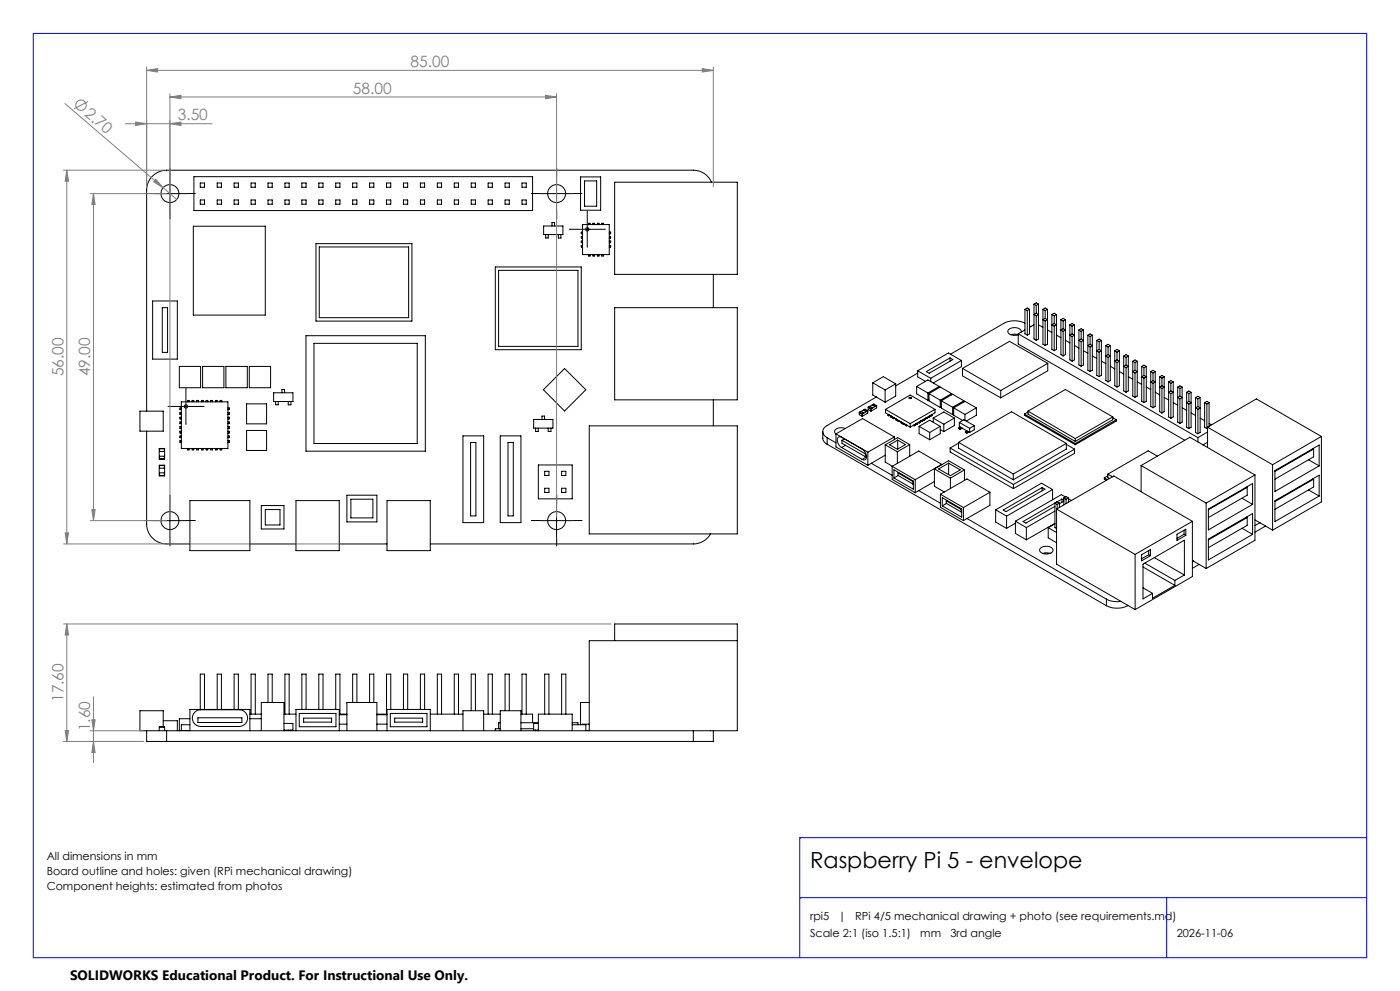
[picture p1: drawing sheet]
<svg xmlns="http://www.w3.org/2000/svg" width="420mm" height="297mm" viewBox="0 0 420 297" stroke-linecap="round" stroke-linejoin="round" font-family="sans-serif">
<g fill="none" stroke="#000" stroke-width=".3">
<path d="M46 58h10M51 53v10M58.2 52.9h101.6v10.2h-101.6zM60.1 54.9h1.2v1.2h-1.2zM60.1 59.9h1.2v1.3h-1.2zM65.2 54.9h1.2v1.2h-1.2zM65.2 59.9h1.2v1.3h-1.2zM70.2 54.9h1.3v1.2h-1.3zM70.2 59.9h1.3v1.3h-1.3zM75.3 54.9h1.3v1.2h-1.3zM75.3 59.9h1.3v1.3h-1.3zM80.4 54.9h1.3v1.2h-1.3z"/>
<path d="M80.4 59.9h1.3v1.3h-1.3zM85.5 54.9h1.2v1.2h-1.2zM85.5 59.9h1.2v1.3h-1.2zM90.6 54.9h1.2v1.2h-1.2zM90.6 59.9h1.2v1.3h-1.2zM95.6 54.9h1.3v1.2h-1.3zM95.6 59.9h1.3v1.3h-1.3zM100.7 54.9h1.3v1.2h-1.3zM100.7 59.9h1.3v1.3h-1.3zM105.8 54.9h1.3v1.2h-1.3zM105.8 59.9h1.3v1.3h-1.3zM110.9 54.9h1.2v1.2h-1.2z"/>
<path d="M110.9 59.9h1.2v1.3h-1.2zM116 54.9h1.2v1.2h-1.2zM116 59.9h1.2v1.3h-1.2zM121 54.9h1.3v1.2h-1.3zM121 59.9h1.3v1.3h-1.3zM126.1 54.9h1.3v1.2h-1.3zM126.1 59.9h1.3v1.3h-1.3zM131.2 54.9h1.3v1.2h-1.3zM131.2 59.9h1.3v1.3h-1.3zM136.3 54.9h1.2v1.2h-1.2zM136.3 59.9h1.2v1.3h-1.2zM141.4 54.9h1.2v1.2h-1.2z"/>
<path d="M141.4 59.9h1.2v1.3h-1.2zM146.4 54.9h1.3v1.2h-1.3zM146.4 59.9h1.3v1.3h-1.3zM151.5 54.9h1.3v1.2h-1.3zM151.5 59.9h1.3v1.3h-1.3zM156.6 54.9h1.3v1.2h-1.3zM156.6 59.9h1.3v1.3h-1.3zM162 58h10M167 53v10M174.2 53h6v10h-6zM175.4 54.2h3.6v7.6h-3.6zM184.4 54.6h36.8v27.6h-36.8z"/>
<path d="M213.5 54.6a6 6 0 0 0-5.5-3.6h-158a6 6 0 0 0-6 6v66.2M58 67.8h21.6v26.6h-21.6zM94.8 73h28.8v23.2h-28.8zM95.8 74h26.8v21.2h-26.8zM163.1 67.7h5.8v2.6h-5.8zM163.7 70.3v1h.8v-1M165.6 67.7v-1h.8v1M167.5 70.3v1h.8v-1M171.2 68.7h10M174.8 67.3h8v9h-8zM174.8 69.6h-.4v.5h.4M174.8 70.9h-.4v.5h.4"/>
<path d="M174.8 72.2h-.4v.5h.4M174.8 73.6h-.4v.5h.4M176.2 63.7v10M176.5 67.3v-.4h.5v.4M176.5 76.3v.4h.5v-.4M177.9 67.3v-.4h.5v.4M177.9 76.3v.4h.5v-.4M179.2 67.3v-.4h.5v.4M179.2 76.3v.4h.5v-.4M180.5 67.3v-.4h.5v.4M180.5 76.3v.4h.5v-.4M182.8 72.2h.4v.5h-.4"/>
<path d="M182.8 69.6h.4v.5h-.4M182.8 70.9h.4v.5h-.4M182.8 73.6h.4v.5h-.4M45.8 90.2h7.4v17.4h-7.4zM48.7 92.2h1.6v13.4h-1.6zM148.6 80h25.8v24.8h-25.8zM149.6 81h23.8v22.8h-23.8zM184.4 92.2h36.8v27.6h-36.8zM214 82.2v10M306.4 99.6a1.6 1.6 0 0 0-2.2-1.4h-.5a1.07 1.07 0 0 0-1.2 .6 1.07 1.07 0 0 0 .3 1.3l1.2 .4 1.5-.2-.8-.1-1.5 .1M307.5 96.9a7 7 0 0 0-6.3 0l-16 9.2M307.5 98.9l-2 1.1"/>
<path d="M307.5 92.7v7.3l.7 .4M307.5 92.7l.7-.4 .7 .4M307.5 92.7l.7 .4M308.2 93.1v7.3M308.9 97.6l.3 .3M308.9 92.7v7.3l-.7 .4M308.9 92.7l-.7 .4M310.2 91.2v10.4l.7 .4M310.2 97.3l-1.3 .8M310.2 91.2l.7-.4 .6 .4M310.2 91.2l.7 .3M310.9 93.9l-.7 .4 .7 .3"/>
<path d="M310.9 93.9l.6 .4-.6 .3M310.9 91.5v2.4M310.9 94.6v7.4M311.5 97.3l1.4 .8M311.5 91.2v10.4l-.6 .4M311.5 91.2l-.6 .3M312.9 92.7v10.4l.6 .4M312.9 92.7l.6 .4M312.9 92.7l.6-.4 .8 .4M313.5 95.4l-.6 .4 .6 .4M313.5 95.4l.8 .4-.8 .4M313.5 93.1v2.3"/>
<path d="M313.5 96.2v7.3M314.3 98.9l1.3 .8M314.3 92.7v10.4l-.8 .4M314.3 92.7l-.8 .4M315.6 94.3v10.4l.7 .4M315.6 94.3l.7-.4 .6 .4M315.6 94.3l.7 .3M316.3 97l.6 .4-.6 .4M316.3 97l-.7 .4 .7 .4M316.3 94.6v2.4M316.3 97.8v7.3M316.9 94.3v10.4l-.6 .4"/>
<path d="M316.9 94.3l-.6 .3M318.3 95.8v10.5l.6 .4M318.3 95.8l.6-.4 .7 .4M318.3 95.8l.6 .4M318.9 98.5l-.6 .4 .6 .4M318.9 98.5l.7 .4-.7 .4M318.9 96.2v2.3M318.9 99.3v7.4M319.6 95.8v10.5l-.7 .4M319.6 95.8l-.7 .4M321 97.4v10.4l.6 .4M321 97.4l.6 .4"/>
<path d="M321 97.4l.6-.4 .7 .4M321.6 97.8v2.3M322.3 97.4v10.4l-.7 .4M322.3 97.4l-.7 .4M323.7 98.9v10.5l.6 .4M323.7 98.9l.6-.4 .7 .4M323.7 98.9l.6 .4M324.3 99.3v2.3M325 98.9v10.5l-.7 .4M325 98.9l-.7 .4M53.8 109.8h6.4v6.4h-6.4zM55.8 116.8v10"/>
<path d="M60.8 109.8h6.4v6.4h-6.4zM67.8 109.8h6.4v6.4h-6.4zM74.8 109.8h6.4v6.4h-6.4zM82.1 117.7h5.8v2.6h-5.8zM84.6 117.7v-1h.8v1M91.8 100.6h35.8v34.6h-35.8zM94.2 102.9h31v30h-31zM163 116.8l6.4-6.3 6.4 6.3-6.4 6.4zM214 119.8v7.8M261.8 114.7l3.2-1.8 3.7 2.1M261.8 114.7l3.7 2.2M261.8 114.7v3.7l1.1 .6"/>
<path d="M262.9 119l-14.8 8.5a1.94 1.94 0 0 0-1.3 1.9 1.94 1.94 0 0 0 1.3 1.8M262.9 119l2.6 1.5M265.5 116.9v3.6M268.7 115v3.7l-3.2 1.8M268.7 115l-3.2 1.9M272.7 119.3h.7M272.7 119.2a.33 .33 0 0 1 .4-.2 .33 .33 0 0 1 .2 .4h-.5zM275 115.8v2.2l3.4 2M275 115.8l3.4 2M275 115.8l3.4-1.9 3.4 1.9M275.3 111.8l-6.6 3.8M275.3 111.1v1.9l2.3 1.3"/>
<path d="M275.3 111.1l3.9 2.3M277.9 111.4l7.1-4.1 .9 .5-7.2 4.1zM278.4 117.8v2.2M278.7 119.8l-.3 .2M278.7 118v2.2l3.4 1.9M278.7 118l3.4-2 3.4 2M278.7 118l3.4 1.9M279.2 113.4v1M281.8 115.8l-3.4 2M281.8 115.8v.4M282.1 119.9v2.2M285 107.3v1"/>
<path d="M285.5 118l-3.4 1.9M285.5 118v.3M288.4 108.1v1.8l-8.4 4.9M288.4 108.1l-3.9-2.3-9.2 5.3M288.4 108.1l-9.2 5.3M288.7 110.4v2.2l11.5 6.6M288.7 110.4l11.5 6.6M300.2 117v2.2M305.5 100v3.1l49.9 28.8M305.5 100l53.9 31.2M314.3 108.9v2.2l-14.1 8.1M314.3 108.9l-14.1 8.1"/>
<path d="M314.3 108.9l-11.4-6.6-14.2 8.1M316.9 100.4l1.4 .8M319.6 102l1.4 .8M321.6 100.1l-.6 .4 .6 .4M321.6 100.9v7.3M321.6 100.1l.7 .4-.7 .4M322.3 103.5l1.4 .8M324.3 101.6l.7 .4-.7 .4M324.3 101.6l-.6 .4 .6 .4M324.3 102.4v7.4M325 105.1l1.4 .8M326.4 100.5v10.4l.6 .4"/>
<path d="M326.4 100.5l.6-.4 .7 .4M326.4 100.5l.6 .4M327 103.2l-.6 .4 .6 .4M327 103.2l.7 .4-.7 .4M327 100.9v2.3M327 104v7.3M327.7 106.7l1.3 .7M327.7 100.5v10.4l-.7 .4M327.7 100.5l-.7 .4M329 102l.7-.4 .7 .4M329 102v10.5l.7 .4M329 102l.7 .4"/>
<path d="M329.7 104.7l.7 .4-.7 .4M329.7 104.7l-.7 .4 .7 .4M329.7 102.4v2.3M329.7 105.5v7.4M330.4 108.2l1.4 .8M330.4 102v10.5l-.7 .4M330.4 102l-.7 .4M331.8 103.6v10.4l.6 .4M331.8 103.6l.6 .4M331.8 103.6l.6-.4 .7 .4M332.4 106.3l-.6 .4 .6 .4M332.4 104v2.3"/>
<path d="M332.4 107.1v7.3M332.4 106.3l.7 .4-.7 .4M333.1 109.8l1.3 .8M333.1 103.6v10.4l-.7 .4M333.1 103.6l-.7 .4M334.4 105.1v10.5l.7 .4M334.4 105.1l.7 .4M334.4 105.1l.7-.4 .7 .4M335.1 107.9l-.7 .4 .7 .4M335.1 107.9l.7 .4-.7 .4M335.1 105.5v2.4M335.1 108.7v7.3"/>
<path d="M335.8 111.3l1.3 .8M335.8 105.1v10.5l-.7 .4M335.8 105.1l-.7 .4M337.1 106.7v10.5l.7 .3M337.1 106.7l.7 .4M337.1 106.7l.7-.4 .7 .4M337.8 109.4l.7 .4-.7 .4M337.8 109.4l-.7 .4 .7 .4M337.8 107.1v2.3M337.8 110.2v7.3M338.5 106.7l-.7 .4M338.5 112.9l1.3 .8"/>
<path d="M338.5 106.7v10.5l-.7 .3M339.8 108.3v10.4l.7 .4M339.8 108.3l.7-.4 .7 .4M339.8 108.3l.7 .4M340.5 108.7v2.3M340.5 111.8v7.3M340.5 111l-.7 .4 .7 .4M340.5 111l.7 .4-.7 .4M341.2 114.4l1.3 .8M341.2 108.3v10.4l-.7 .4M341.2 108.3l-.7 .4M342.5 109.8v10.5l.7 .3"/>
<path d="M342.5 109.8l.7 .4M342.5 109.8l.7-.4 .7 .4M343.2 112.5l.7 .4-.7 .4M343.2 112.5l-.7 .4 .7 .4M343.2 110.2v2.3M343.2 113.3v7.3M343.9 116l1.3 .8M343.9 109.8v10.5l-.7 .3M343.9 109.8l-.7 .4M345.2 111.4v10.4l.7 .4M345.2 111.4l.7-.4 .7 .4M345.2 111.4l.7 .4"/>
<path d="M345.9 114.1l.7 .4-.7 .4M345.9 114.1l-.7 .4 .7 .4M345.9 111.8v2.3M345.9 114.9v7.3M346.6 117.5l1.3 .8M346.6 111.4v10.4l-.7 .4M346.6 111.4l-.7 .4M347.9 112.9v10.5l.7 .4M347.9 112.9l.7-.4 .6 .4M347.9 112.9l.7 .4M348.6 115.6l.6 .4-.6 .4M348.6 115.6l-.7 .4 .7 .4"/>
<path d="M348.6 113.3v2.3M348.6 116.4v7.4M349.2 119.1l1.4 .8M349.2 112.9v10.5l-.6 .4M349.2 112.9l-.6 .4M350.6 114.5v10.5l.7 .3M350.6 114.5l.7-.4 .7 .4M350.6 114.5l.7 .4M351.3 117.2l-.7 .4 .7 .4M351.3 114.9v2.3M351.3 118v7.3M351.3 117.2l.7 .4-.7 .4"/>
<path d="M352 114.5v10.5l-.7 .3M352 114.5l-.7 .4M353.3 116v10.5l.7 .4M353.3 116l.7-.4 .6 .4M353.3 116l.7 .4M354 118.7l.6 .4-.6 .4M354 118.7l-.7 .4 .7 .4M354 116.4v2.3M354 119.5v7.4M354.6 116v10.5l-.6 .4M354.6 116l-.6 .4M356 117.6v10.5l.7 .3"/>
<path d="M356 117.6l.7 .4M356 117.6l.7-.4 .6 .4M356.7 118v2.3M357.3 117.6v10.5l-.6 .3M357.3 117.6l-.6 .4M358.7 119.1v10.5l.7 .4M358.7 119.1l.7-.4 .6 .4M358.7 119.1l.7 .4M359.4 119.5v2.3M360 119.1v10.5l-.6 .4M360 119.1l-.6 .4M42 123.2h7v6h-7z"/>
<path d="M44 129.2v27.8a6 6 0 0 0 6 6h7M47.8 134.4h1.6v3.2h-1.6zM47.8 139.4h1.6v3.2h-1.6zM47.9 134.5h1.4v.8h-1.4zM47.9 136.7h1.4v.8h-1.4zM47.9 139.5h1.4v.8h-1.4zM50.8 121.8h10M54.4 120.4h14v14h-14zM54.4 122.3h-.4v.5h.4M54.4 123.7h-.4v.5h.4M54.4 125.1h-.4v.5h.4M54.4 126.5h-.4v.5h.4"/>
<path d="M54.4 127.9h-.4v.5h.4M54.4 129.3h-.4v.5h.4M54.4 130.7h-.4v.5h.4M54.4 132.1h-.4v.5h.4M56.2 120.4v-.4h.5v.4M56.2 134.4v.4h.5v-.4M57.6 134.4v.4h.5v-.4M57.6 120.4v-.4h.5v.4M59 134.4v.4h.5v-.4M59 120.4v-.4h.5v.4M60.4 134.4v.4h.5v-.4M60.4 120.4v-.4h.5v.4"/>
<path d="M61.8 134.4v.4h.5v-.4M61.8 120.4v-.4h.5v.4M63.2 120.4v-.4h.5v.4M63.2 134.4v.4h.5v-.4M64.6 134.4v.4h.5v-.4M64.6 120.4v-.4h.5v.4M66 134.4v.4h.5v-.4M66 120.4v-.4h.5v.4M68.4 130.7h.4v.5h-.4M68.4 132.1h.4v.5h-.4M68.4 129.3h.4v.5h-.4M68.4 125.1h.4v.5h-.4"/>
<path d="M68.4 122.3h.4v.5h-.4M68.4 123.7h.4v.5h-.4M68.4 126.5h.4v.5h-.4M68.4 127.9h.4v.5h-.4M74 129h6v6h-6zM74 121h6v6h-6zM82.7 120.3v1h.8v-1M86.5 120.3v1h.8v-1M138.9 130.6h6.2v26h-6.2zM141.2 132.6h1.6v22h-1.6zM150.1 130.6h6.2v26h-6.2zM152.4 132.6h1.6v22h-1.6z"/>
<path d="M160.1 125.7h5.8v2.6h-5.8zM160.7 128.3v1h.8v-1M161.5 139.3h10.2v10.2h-10.2zM162.6 125.7v-1h.8v1M164.5 128.3v1h.8v-1M176.8 127.6h44.4v32.4h-44.4zM246.8 129.4a3.4 3.4 0 0 0 .5 3.1l.8 .6M248.1 131.2l2.7 1.5M248.1 131.2v1.9M248.1 133.1l83.8 48.4M250.8 130l9.5 5.5M250.8 130v3.9l9.5 5.5"/>
<path d="M250.8 130l8-4.6 9.5 5.5M252.5 134.1a2.29 2.29 0 0 1-.9-3.1l.9 .1 6.2 3.5a2.34 2.34 0 0 1 .9 3.2l-.9-.1M252.5 134.1l6.2 3.6M252.6 132l7 4M252.6 132v.9l7 4M253.3 131.5l-.7 .5M253.6 128.4a2.47 2.47 0 0 0-3.2 .9l.4 .8M253.6 133.5l-1.1 .6M257.8 123.6v.7l.9 .5M257.9 123.5l.8 .5v.8M257.9 123.5l.8 .5 .4-.3M257.9 123.5l-.1 .1"/>
<path d="M258.3 123.3l.8 .4M258.3 123.3l-.4 .2M259.1 122.9l-.8 .4M259.1 122.9l.7 .4M259.1 123.7v.1M259.1 122.9l.4-.3 .7 .4M259.6 136v.9M259.8 136h-.2M260 136.7l-.4 .2M260 136.9l-1.3 .8M260.2 123l-.4 .3M260.2 123l.1 .1"/>
<path d="M260.2 123v.1M260.3 123.1v.7l-1.6 1M260.3 135.5v3.9M260.3 123.1l-1.6 1-.9-.5M260.5 122.1v.6l.8 .5M260.6 122l.7 .5M260.6 122l-.1 .1M260.6 122v.1M261 121.8l-.4 .2M261 121.8l.7 .4M261.3 122.4v.8M261.4 138.8l6.3 3.6"/>
<path d="M261.4 138.8l-1.1 .6M261.7 122.2l-.4 .3M261.7 121.3l.4-.2 .8 .4M261.7 121.3l-.7 .5M261.7 121.4l.8 .4M261.7 121.3v.1M261.7 122.2h.1M262.5 121.8h.1M262.9 121.5l-.4 .3M262.9 121.5l.1 .1M262.9 121.5v.1M263 121.6v.6l-1.7 1"/>
<path d="M263 121.6l-1.7 1-.8-.5M265.6 136.4l-4.2 2.4M265.6 133.3v5.2l2.1 1.2M265.6 133.3l3.6 2.1M265.6 122.7v1l1 .6M265.6 122.7l7.4 4.3M265.6 122.7l7.4-4.3 7.5 4.3M266.4 124.4l.3 .2M266.4 124.5l.3 .1M266.4 124.4v.1M266.6 124.3l.3 .2M266.6 124.3l-.2 .1"/>
<path d="M266.7 124.6h.1M266.9 133.3l2.4-1.4 2.3 1.3-2.4 1.5zM266.9 124.5l.5 .2M266.9 124.5l-.2 .1M267.2 124.8l.2 .3M267.2 124.8v.1M267.4 124.7l.2 .2M267.4 124.7l-.2 .1M267.6 124.9l.5 .2M267.6 124.9l-.2 .2M267.7 139.8l6.9 4M267.7 139.8v3.9l6.9 4"/>
<path d="M267.7 124.9l-.3 .2M267.9 125.3l.2 .2M267.9 125.3h.1M268.1 125.1l.3 .2M268.1 125.1l-.2 .2M268.3 130.9l-8 4.6M268.3 130.9v.9M268.4 125.3l1.9 1.1M268.4 125.3l-.3 .2M268.6 125.7l.3 .2M268.6 125.7v.1M268.9 125.6l-.3 .1"/>
<path d="M269.1 125.7l-.2 .2M269.2 125.8l-.3 .1M269.2 135.4v3.5M269.3 131.9v2.7M269.4 126.2l.2 .1M269.4 126.1v.1M269.6 126l-.2 .1M269.6 126.3h.1M269.8 126.1l-.2 .2M269.9 126.2l-.3 .1M270.1 126.5l.3 .2M270.3 126.4l.3 .2"/>
<path d="M270.3 126.4l-.2 .1M270.4 126.7h.1M270.6 126.6l.5 .3M270.6 126.6l-.2 .1M270.7 126.6l-.3 .1M270.9 127l.2 .2M270.9 127l.2 .1M271.1 126.9l.3 .1M271.1 126.9l-.2 .1M271.1 127.1v.1M271.4 127l.4 .3M271.4 127l-.3 .1"/>
<path d="M271.4 127l-.3 .2M271.6 127.5l.3 .1M271.6 127.4l.3 .2M271.6 127.4v.1M271.8 127.3l.3 .2M271.8 127.3l-.2 .1M271.9 127.6h.1M272.1 127.5l.9 .5M272.1 127.5l-.2 .1M272.9 133.2l-3.7 2.2M272.9 133.2v3.5M272.9 133.2l-3.6-2-3.7 2.1"/>
<path d="M273 127v1M274 127.5l.2 .1M274 127.5l-1 .5M274.2 127.6h.1M274.3 127.3l-.3 .2M274.3 127.3l.2 .1M274.5 127.5l-.3 .1M274.5 127.4l-.3 .2M274.5 127.4v.1M274.7 127l.3 .2M274.8 127l-.5 .3M274.8 127l.2 .1"/>
<path d="M275 127.1v.1M275.1 126.9l-.3 .1M275.1 126.9l.2 .1M275.3 127l-.3 .2M275.3 127l-.3 .1M275.5 126.6l.2 .1M275.5 126.6l-.4 .3M275.7 127.8v2.2l3.2 1.8M275.7 127.8l3.2-1.9 3.2 1.9M275.7 127.8l3.2 1.8M275.7 126.7h.1M275.8 126.4l-.3 .2"/>
<path d="M275.8 126.4l.2 .1M276 126.5l-.3 .2M276.2 126.2l.3 .1M276.3 126.1l-.5 .3M276.5 126.3h.1M276.5 126l-.2 .1M276.5 126l.3 .1M276.8 126.1l-.3 .2M276.8 126.1v.1M277 125.8l.2 .1M277 125.7l-.5 .3M277 125.7l.2 .2"/>
<path d="M277.3 125.6l-.3 .1M277.3 125.6l.2 .1M277.5 125.7l-.3 .2M277.5 125.7v.1M277.7 125.3l.3 .2M277.7 125.3l-.4 .3M277.7 125.3l.3 .1M278 125.4v.1M278 125.1l-.3 .2M278 125.1l.2 .2M278.2 125.3l-.2 .2M278.2 125.3l-.2 .1"/>
<path d="M278.4 124.9l.3 .2M278.5 124.9l-.5 .2M278.5 124.9l.2 .1M278.7 125v.1M278.8 124.7l-.3 .2M278.8 124.7l.2 .1M278.9 129.6v2.2M279 124.8l-.3 .3M279 124.8l-.3 .2M279.2 124.5l.3 .1M279.3 124.5l-.5 .2M279.3 124.5l.2 .1"/>
<path d="M279.5 124.6h.1M279.5 124.3l-.2 .2M279.5 124.3l.2 .1M279.7 124.5l-.2 .1M279.7 124.4l-.2 .2M279.7 124.4v.1M280 125.3l3.1-1.8 3.2 1.8M280 125.3l3.1 1.8M280 125.3v1.2M280.5 122.7l-7.5 4.3M280.5 122.7v1l-1 .6M282.1 127.8v2.2l-3.2 1.8"/>
<path d="M282.1 128.7l1 .7M282.1 127.8l-3.2 1.8M282.4 122l-.3 .1M282.4 120.1v2.2l3.4 2M282.4 120.1l3.4 2M282.4 120.1l3.4-2 3.4 2M282.5 139.2l-6.9-4-7.9 4.6M282.5 139.2l-7.9 4.6M282.5 139.2v.1M283.1 127.1v2.3M284.6 138.8v3.4M285 134.3v1.2l19 10.9"/>
<path d="M285 134.3l19 10.9M285.8 122.1v2.2M286.1 124.1l-.3 .2M286.1 122.2v2.3l2.7 1.5M286.1 122.2l3.4 2M286.1 122.2l3.4-1.9 3.4 1.9M286.3 125.3v2.2l-3.2 1.9M286.3 125.3l-3.2 1.8M287.5 132.6v1.7l16.5 9.5M287.5 132.8l-2.5 1.5M287.5 132.6l16.5 9.5M287.5 132.6l16-9.2 16.4 9.5"/>
<path d="M287.6 128.3l.4 .4M287.6 128.3l.4 .2M287.8 126.6l1.4-.8 3.1 1.8M287.8 126.6l3.1 1.8M287.8 126.6v1.2l.3 .2M288 128.5v.2M288.1 128l.4 .3M288.1 128l-.5 .3M288.5 128.3l1.6 .9M288.5 128.3l-.5 .2M288.6 128.3l-.6 .4M289.2 120.1l-3.4 2"/>
<path d="M289.2 120.1v.4M289.5 124.2v1.8M289.6 129.5l.4 .4M289.6 129.5l.4 .2M290 129.7v.2M290.1 129.2l.5 .2M290.1 129.2l-.5 .3M290.6 129.4l.3 .2M290.6 129.4l-.6 .3M290.7 129.5l-.7 .4M290.9 128.4v1.2M292.3 127.6l-1.4 .8"/>
<path d="M292.3 127.6v1.2l-1.4 .8M292.9 122.2v2.3l-3 1.7M292.9 122.2l-3.4 2M307.3 124.1v.4l15.3 8.8M307.3 124.1l15.3 8.8M308.4 123.2v.9l14.2 8.2M308.4 123.5l-1.1 .6M308.4 123.2l11.2-6.5 14.2 8.3M308.4 123.2l14.2 8.2M319.9 132.9v1.7l-15.9 9.2M319.9 133.2l2.5 1.4M319.9 132.9l-15.9 9.2"/>
<path d="M322.4 134.6v1.3l-18.4 10.5M322.4 134.6l-18.4 10.6M322.6 131.4v.9M322.6 132.9v.4M333.8 125l-11.2 6.4M333.8 125v.8l-11.2 6.5M333.8 125.2l1.1 .6M334.9 125.8v.4l-12.3 7.1M334.9 125.8l-12.3 7.1M342.3 139.5v7.9M342.3 139.5l19.5 11.3M342.3 139.5l14.7-8.4 19.5 11.2"/>
<path d="M347.2 136.7l-2.7-1.6-12.1 7M352 120.6l1.3 .8M354.6 122.2l1.4 .8M356.7 120.3l.6 .4-.6 .4M356.7 121.1v7.3M356.7 120.3l-.7 .4 .7 .4M357.3 123.8l1.4 .7M359.4 121.8l-.7 .4 .7 .5M359.4 122.7v7.3M359.4 131.2v1.3M359.4 121.8l.6 .4-.6 .5M360 125.3l1.4 .8"/>
<path d="M361.4 120.7l.7-.4 .6 .4M361.4 120.7l.7 .4M361.4 120.7v7.4l.7 .3M362.1 121.1v7.3M362.3 132.5l-1.4 .8M362.3 128l14.6-8.4 19.5 11.2M362.3 128l19.5 11.3M362.3 128v6.1M362.3 128.3l-.2 .1M362.3 129.5l-2.9 1.7M362.7 120.7l-.6 .4M362.7 120.7v7"/>
<path d="M362.7 126.9l.8 .4M381.8 139.3v19.6M392.5 137.8l3.2 1.8M393.9 134.5l.2 .1M394.1 134.6l-11.6 6.7M394.1 134.6v2.3l-11.6 6.7M396.4 130.8l-14.6 8.5M396.4 130.8v19.6l-14.6 8.5M46 156h10M47.9 141.7h1.4v.8h-1.4zM51 151v10M57 150h18v15h-18z"/>
<path d="M78.4 151.5h6.8v7h-6.8zM79.6 152.7h4.4v4.6h-4.4zM88.8 150h13v15h-13zM104.1 148.4h9v8h-9zM105.3 149.6h6.6v5.6h-6.6zM116.1 150h13v15h-13zM162 156h10M163.4 141.2h1.3v1.3h-1.3zM163.4 146.3h1.3v1.3h-1.3zM167 151v10M168.5 141.2h1.3v1.3h-1.3zM168.5 146.3h1.3v1.3h-1.3z"/>
<path d="M268.2 140.8l5.8 3.4v2.4l-5.8-3.3zM269.4 141.7l4.5 2.6M269.4 141.7v.8l4.5 2.6M269.5 142.5l-1.3 .8M269.6 141.6l-.2 .1M273.9 144.3v.8M274 144.2l-.1 .1M274 145l-.1 .1M274.6 143.8v3.9M275.6 147l6.5 3.8M275.6 147l-1 .7M280.3 144.3l-4.7 2.7"/>
<path d="M280.3 140.5v5.2l3 1.8M280.3 140.5l4.3-2.4 4.7 2.7M280.3 140.5l4.8 2.8M281.6 140.5l3-1.7 3.5 2-3 1.8zM282.1 148.1v3.9l6.9 4M282.1 148.1l6.9 4M282.7 149.2l5.8 3.3v2.5l-5.8-3.4zM283.9 150.1l4.4 2.6M283.9 150.1v.7l4.4 2.6M284 150.9l-1.3 .7M284.1 150l-.2 .1M285.1 143.3v3.1"/>
<path d="M288.3 152.7v.7M288.5 152.6l-.2 .1M288.5 153.3l-.2 .1M289 152.1v3.9M289.3 140.8l-4.2 2.5M289.3 140.8v3.2M290.1 155.4l41.8 24.2M290.1 155.4l-1.1 .6M297 147.5v3.9l-6.9 4M297 147.5l-8 4.6M297 147.5l-6.9-4-8 4.6M298.7 152.8v3.7l3.3 1.9"/>
<path d="M298.7 152.8l3.3 1.9M301 152.9l11.6-6.8 .9 .5-11.7 6.7zM302 154.7v3.7M304 142.1v1.7M304 145.2v1.2M304.6 156.2v3.7l3.3 1.9M304.6 156.8l-2.6 1.6M304.6 156.2l3.3 1.9M307.9 158.1v3.7M312.6 146.1v1M314.5 158.1v3.1l2.5 1.5M314.5 158.1l2.5 1.5"/>
<path d="M315.8 146.7l-3.3-1.9-13.8 8M315.8 146.7l-13.8 8M315.8 146.7v3.1M316.5 156.8l-8.6 5M316.5 157l-2 1.1M316.5 153.2l-8.6 4.9M317 152.6v16.5l23.5 13.6M317 152.6l23.5 13.6M317 152.6l17.2-9.9 23.5 13.5M317.1 150.4l.7 .4M317.1 151.2l-.6-.4v7.3l.5 .3M317.1 151.2v1.3"/>
<path d="M317.8 150.8l-.7 .4M317.8 150.8v1.3M318.6 149.6l-11.7 6.7 .9 .5 8.7-5M318.6 149.6l.6 .3M318.6 149.6v.9M319.2 149.2l.6-.4 .7 .4M319.2 149.2l.6 .4M319.2 149.2v2.1M319.2 150.2l-1.4 .8M319.7 148.9l-1.3-.7-13.8 8M319.8 149.6v1.3M320.5 149.2l-.7 .4"/>
<path d="M320.5 149.2v1.3M320.5 149.5l.9 .5M331.3 143.2v.4l.6 .3M331.3 143.2l.9 .6M332.4 142.1v1.1l.4 .2M332.4 142.6l-1.1 .6M332.4 142.1l1.3 .8M355.2 158.9v1.2M357.7 156.2l-17.2 10M357.7 156.2v16.6l-17.2 9.9M361.8 150.8v19.6M362.5 152.6l13.3-7.7v6.3l-13.3 7.6z"/>
<path d="M372.6 149.3l3.2 1.9M372.6 158.3l3.2 1.9M373.9 146l.3 .1M373.9 155l.3 .1M374.2 146.1l-11.7 6.7M374.2 146.1v2.3l-11.7 6.7M374.2 155.1v2.3l-11.7 6.7M374.2 155.1l-11.7 6.7M376.5 155.8l1.5 .9M376.5 142.3l-14.7 8.5M376.5 142.3v19.6l-14.7 8.5M378 156.7l-1.5 .8"/>
<path d="M378 156.7l3.8 2.2M379.7 157.7l-3.2 1.8M382.5 150.1l13.2-7.7v6.3l-13.2 7.6zM382.5 141l13.2-7.6v6.2l-13.2 7.7zM392.5 146.8l3.2 1.9M393.9 143.5l.2 .1M394.1 143.6v2.3l-11.6 6.7M394.1 143.6l-11.6 6.7M75 163h13.8M101.8 163h14.3M213.2 160a6 6 0 0 1-5.2 3h-78.9M312.2 164.2a2.65 2.65 0 0 1 3.7 .5 1.69 1.69 0 0 1-2.4 1.3l-1.2-.4a.79 .79 0 0 1-.1-1.4z"/>
<path d="M312.8 165.8l1-.1 1.2 .1M331.9 179.6a6.9 6.9 0 0 0 4.4 .6M331.9 179.6v1.9M340.5 166.2v16.5M342.5 166.3l2.6-1.6v1.8l-2.6 1.6zM342.9 176.2l2.9 1.6M342.9 169.9l9.6 5.5M343.4 168.8l9.1 5.2M344.6 165v1.3M344.6 166.3l-2.1 1.2M344.6 166.3l.5 .2M346.3 167.1l9 5.2"/>
<path d="M352.5 175.4l-6.7 3.9v-1.5M352.5 174v1.4M353.1 160.1l2.6-1.5v1.8l-2.6 1.6zM355.2 160.1l-2.1 1.3M355.2 160.1l.5 .3M355.3 172.3l-2.8 1.7M355.3 172.3v-10.4l-12.4 7.2v10.4l2.9-1.7M357.7 168l.3 .2M358 168.2l-.3 .2M358 168.2l3.8 2.2M359.7 169.2l-2 1.1M362.5 161.6l13.3-7.7v6.3l-13.3 7.6z"/>
<path d="M184.4 192v-5h36.8v32h-13.2M221.2 192h-44.4v27M331.9 181.5a7.2 7.2 0 0 0 6.4 0M338.3 181.4v.1M338.4 181.5h-.1M44 219v3.2h6M44 219h6M47.8 219v-1.1h1.6v1.1M47.9 217.9h1.4M49 217.8v-4.8h-7v6h2M49 216h4.2v3M50 219h158"/>
<path d="M50 219v3.2M54.6 218.9v.1M56.2 218.9v.1M56.7 218.9v.1M57 219v-6.4h18v6.4M57 215.4h-3.2v3.6M57 218.9l-3 .1M57 217.2h-2.6v1.7M58.4 213.5l.5-.5 1.3-.3h11.6a2.5 2.5 0 0 1 2.5 2.5 2.5 2.5 0 0 1-2.5 2.5h-11.6a2.51 2.51 0 0 1-2.3-1.5 2.51 2.51 0 0 1 .5-2.7zM59.4 215.1h13.2v1.4h-13.2zM60.1 212.6v-10.6h1.2v10.6M65.2 212.6v-10.6h1.2v10.6"/>
<path d="M70.2 212.6v-10.6h1.3v10.6M75 214h3.4M75 215.4h3.4M75.3 214v-12h1.3v12M78.4 219v-8.5h6.8v8.5M80.4 210.5v-8.5h1.3v8.5M85.2 214h3.6M85.2 216.8h2.7v2h-2.7M85.4 218.8v.2M85.5 214v-12h1.2v12M86.5 218.8v.2M87.3 218.8v.2"/>
<path d="M88.8 219v-6.4h13v6.4M89.8 213.8h11v4h-11zM90.6 212.6v-10.6h1.2v10.6M91.1 215.2h8.4v1.2h-8.4zM95.6 212.6v-10.6h1.3v10.6M100.7 212.6v-10.6h1.3v12M101.8 214h2.3M101.8 217h2.3M101.8 214.2h2.3M104.1 219v-8.5h9v8.5M105.8 210.5v-8.5h1.3v8.5M110.9 210.5v-8.5h1.2v8.5"/>
<path d="M113.1 214h3M113.1 217h3M113.1 214.2h3M116.1 219v-6.4h13v6.4M117.1 213.8h11v4h-11zM117.2 212.6v-10.6h-1.2v12M118.4 215.2h8.4v1.2h-8.4zM121 212.6v-10.6h1.3v10.6M126.1 212.6v-10.6h1.3v10.6M129.1 214h9.8M131.2 214v-12h1.3v12M136.3 214v-12h1.2v12"/>
<path d="M138.9 219v-6h6.2v6M141.4 213v-11h1.2v11M145.1 214h5M146.4 214v-12h1.3v12M150.1 219v-6h6.2v6M150.1 218.4h-1.5v.6M150.1 216.6h-.5v1.8M151.5 213v-11h1.3v11M156.3 214h3.5v2.6M156.3 218.4h3.8M156.3 216.6h5.2M156.6 214v-12h1.3v12"/>
<path d="M160.7 218.8v.2M161.5 219v-5h10.2v5M161.5 216.8h-1.4v2h1.4M163.4 214v-12h1.3v12M168.5 214v-12h1.3v12M171.7 217.2h4.1v1.8M171.7 216.6h1.7v.6M175.8 218.9h1M176.5 218.9v.1M176.8 210.5h-2.6v6.7M176.8 217h-2v.2M208 219v3.2"/>
<path d="M214 219v3.2h-6M50 222.2h158"/>
<circle cx="51" cy="58" r="2.71"/>
<circle cx="167" cy="58" r="2.71"/>
<circle cx="176.2" cy="68.7" r=".5"/>
<circle cx="55.8" cy="121.8" r=".5"/>
<circle cx="51" cy="156" r="2.71"/>
<circle cx="167" cy="156" r="2.71"/>
</g>
<g fill="none" stroke="#808080" stroke-width=".3">
<path d="M19.5 31l33.5 28.8M26.4 30.4l-4.2 2.2M37.6 37.1h26M40.7 36.6l3.3 .5-3.3 .5zM44 21.1l3.3-.5v1zM44 20.1v35.9M44 21.1h170M51 29.1l3.3-.5v1zM51 37.1l3.3-.5v1zM51 28.1v126.9M51 29.1h116M163.7 28.6l3.3 .5-3.3 .5z"/>
<path d="M167 28.1v126.9M210.7 20.6l3.3 .5-3.3 .5zM214 20.1v35.9M19 51h30M20 51l.6 3.3h-1.1zM20 51v112M27.1 58h22.9M28 58l.5 3.3h-.9zM28 58v98M46.7 53.7l2.2 2.6-2.8-1.8zM19.5 159.7h1.1l-.6 3.3zM27.1 156h22.9"/>
<path d="M27.6 152.7h.9l-.5 3.3zM19 163h96.1M19 187h164.4M20 187l.6 3.3h-1.1zM20 187v35.2M19.5 218.9h1.1l-.6 3.3zM27.1 219h15.9M27.6 215.7h.9l-.5 3.3zM28 208.8v19.8M19 222.2h24M28 222.2l.5 3.3h-.9z"/>
<circle cx="24.3" cy="31.5" r="1.57"/>
</g>
<g fill="none" stroke="#000" stroke-width=".3" stroke-dasharray="15.2 1.3 1.3 1.3" stroke-linecap="butt">
<path d="M46 58h-2.7M51 53v-2.7M56 58h2.7M162 58h-2.7M167 53v-2.7M172 58h2.7M51 63v2.7M167 63v2.7M171.2 68.7h-.5M176.2 63.7v-.5M176.2 73.7v.5M181.2 68.7h.5"/>
<path d="M55.8 116.8v-.5M50.8 121.8h-.5M55.8 126.8v.5M60.8 121.8h.5M46 156h-2.7M51 151v-2.7M56 156h2.7M162 156h-2.7M167 151v-2.7M172 156h2.7M51 161v2.7M167 161v2.7"/>
</g>
<path d="M10 10h400v277h-400zM410 251h-170v36M240 269h170M350 269v18" fill="none" stroke="#00f" stroke-width=".3"/>
<g fill="#808080">
<path d="M46.7 53.7l2.2 2.6-2.8-1.8z"/>
<path d="M51 29.1l3.3-.5v1zM163.7 28.6l3.3 .5-3.3 .5z"/>
<path d="M44 21.1l3.3-.5v1zM210.7 20.6l3.3 .5-3.3 .5zM40.7 36.6l3.3 .5-3.3 .5zM51 37.1l3.3-.5v1z"/>
<path d="M19.5 218.9h1.1l-.6 3.3zM20 187l.6 3.3h-1.1zM28 222.2l.5 3.3h-.9zM27.6 215.7h.9l-.5 3.3zM19.5 159.7h1.1l-.6 3.3zM20 51l.6 3.3h-1.1zM27.6 152.7h.9l-.5 3.3zM28 58l.5 3.3h-.9z"/>
</g>
<text font-size="6.7" x="243" y="260">Raspberry Pi 5 - envelope</text>
<g font-size="4.7" fill="#808080">
<text x="123.2" y="20">85.00</text>
<text x="105.9" y="28">58.00</text>
<text x="25.2" y="34.5" transform="rotate(41 25.2 34.5)">2.70</text>
<text x="53.3" y="36">3.50</text>
<text x="19" y="112.8" transform="rotate(-90 19 112.8)">56.00</text>
<text x="27" y="112.8" transform="rotate(-90 27 112.8)">49.00</text>
<text x="19" y="210.4" transform="rotate(-90 19 210.4)">17.60</text>
<text x="27" y="219.1" transform="rotate(-90 27 219.1)">1.60</text>
</g>
<text font-size="4.1" x="21" y="293.7">SOLIDWORKS Educational Product. For Instructional Use Only.</text>
<g font-size="3.3">
<text x="14" y="257.8">All dimensions in mm</text>
<text x="14" y="262.3">Board outline and holes: given (RPi mechanical drawing)</text>
<text x="14" y="266.8">Component heights: estimated from photos</text>
<text x="243" y="275.8">rpi5</text>
<text x="251.6" y="275.8">|</text>
<text x="256.6" y="275.8">RPi 4/5 mechanical drawing + photo (see requirements.md)</text>
<text x="243" y="280.8">Scale 2:1 (iso 1.5:1)</text>
<text x="276.1" y="280.8">mm</text>
<text x="285.1" y="280.8">3rd angle</text>
<text x="353" y="280.8">2026-11-06</text>
</g>
</svg>
